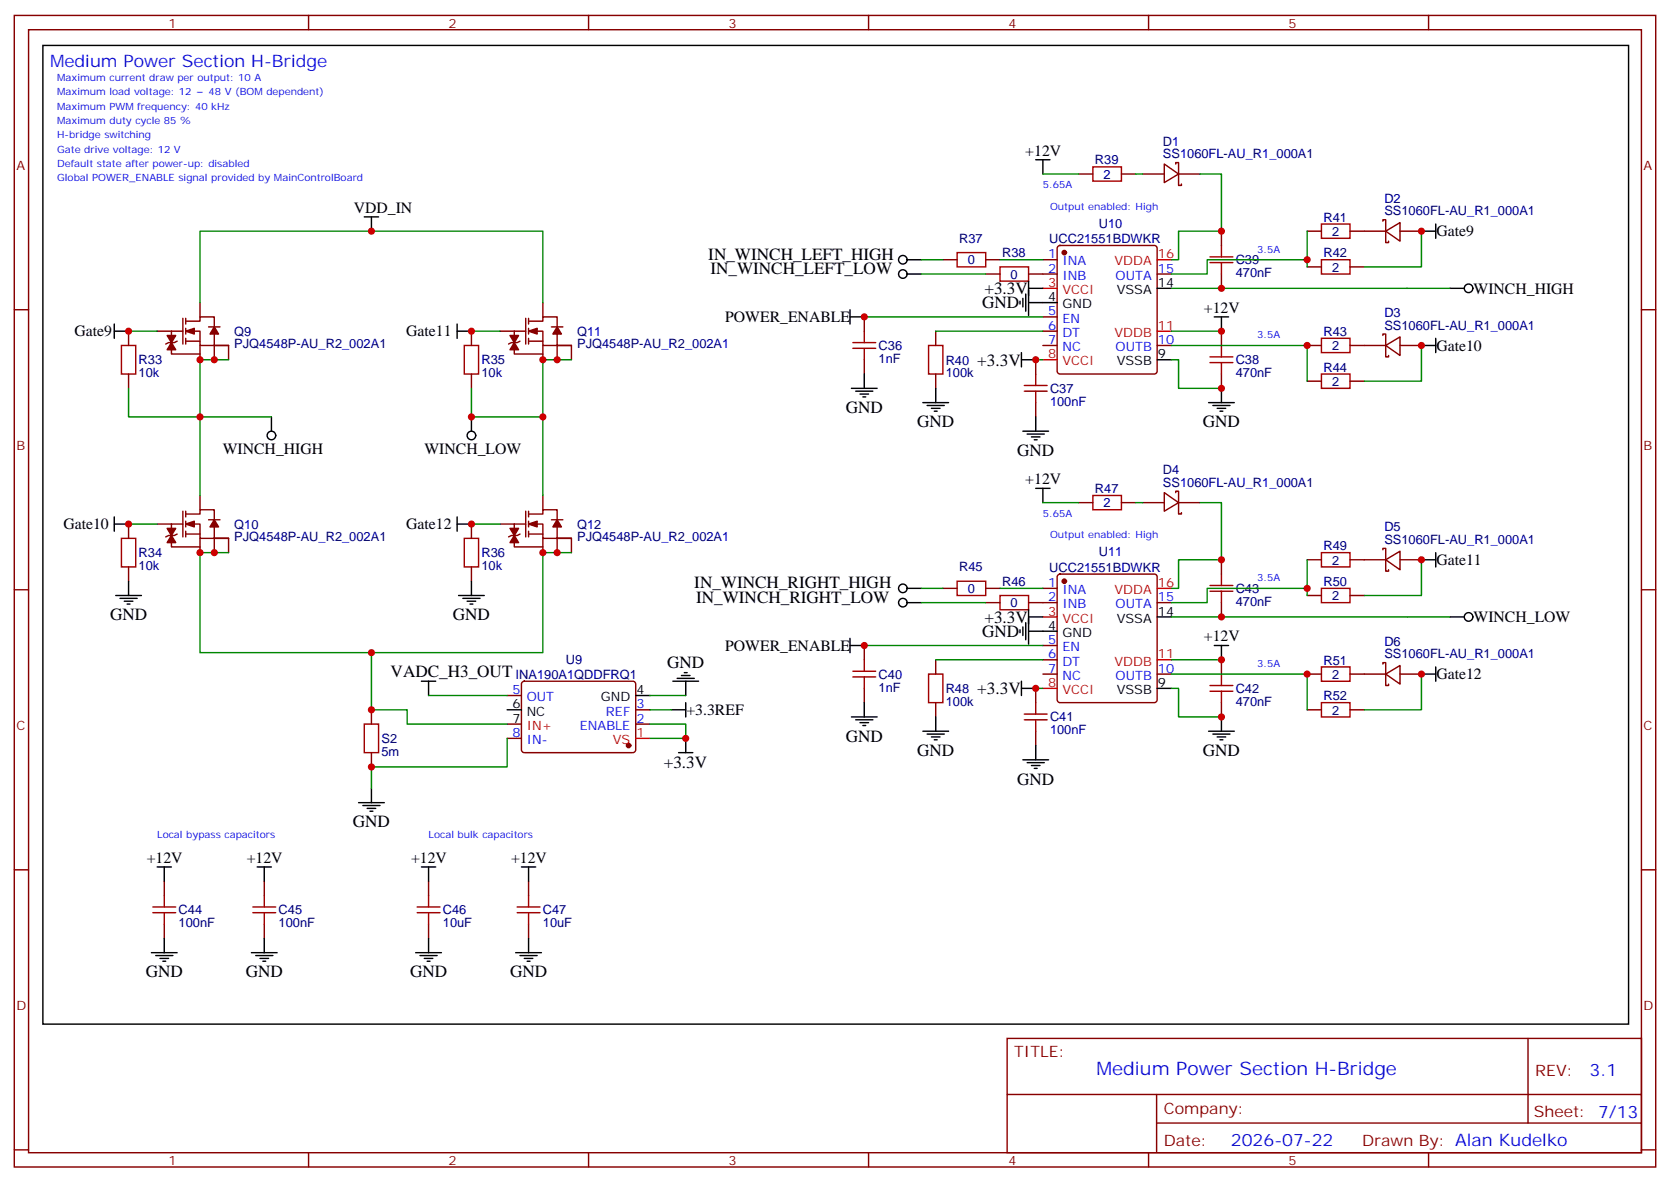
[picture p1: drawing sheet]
<svg xmlns="http://www.w3.org/2000/svg" width="412mm" height="292mm" viewBox="0 0 412 292" stroke-linecap="round" stroke-linejoin="round" font-family="sans-serif">
<g fill="none" stroke="#000" stroke-width=".35">
<path d="M10.6 11.2h391.6v241.7h-391.6zM255.8 39.4h3.5M257.5 39.4v3.6M90 53.6h3.5M91.7 53.6v3.5M351 57.1h3.5M354.5 55.3v3.5M209.9 76.5v3.5M209.9 78.2h3.5M224 64.1h3.5M224 67.7h3.5M251.9 74.4v.7"/>
<path d="M252.6 73.7v2.1M253.3 72.6v4.2M254 74.7h7.1M254 71.2h3.5M254 69.4v8.5M285.8 71.2h3.5M299.9 78.2h3.5M301.6 78.2v3.6M358.1 71.2h3.5M28.2 81.8h3.5M28.2 80v3.5M112.9 81.8h3.5"/>
<path d="M112.9 80v3.5M210.3 95.9h6.3M211.3 96.6h4.2M212.4 97.3h2.1M213.1 98h.7M213.4 92.4v3.5M227.9 99.4h6.3M231.1 95.9v3.5M252.2 88.8h3.6M252.2 87.1v3.5M285.8 88.8h3.5M298.4 99.4h6.4"/>
<path d="M301.6 95.9v3.5M351 85.3h3.5M354.5 83.5v3.6M67 102.9v3.6M116.4 102.9v3.6M229 100.1h4.2M230 100.8h2.1M230.7 101.5h.7M252.6 106.5h6.3M253.6 107.2h4.3M254.7 107.9h2.1M255.4 108.6h.7"/>
<path d="M255.8 102.9v3.6M299.5 100.1h4.2M300.6 100.8h2.1M301.3 101.5h.7M28.2 127.6v3.6M28.2 129.4h3.5M112.9 129.4h3.5M112.9 127.6v3.6M255.8 120.6h3.5M257.5 120.6v3.5M351 138.2h3.5M354.5 136.5v3.5"/>
<path d="M28.6 147h6.3M29.6 147.7h4.3M30.7 148.4h2.1M31.4 149.2h.7M31.7 143.5v3.5M113.2 147h6.4M114.3 147.7h4.2M115.4 148.4h2.1M116.1 149.2h.7M116.4 143.5v3.5M209.9 159.4h3.5M209.9 157.6v3.5"/>
<path d="M224 145.3h3.5M224 148.8h3.5M251.9 155.5v.7M252.6 154.8v2.1M253.3 153.7v4.3M254 155.9h7.1M254 152.3h3.5M254 150.6v8.4M285.8 152.3h3.5M299.9 159.4h3.5M301.6 159.4v3.5M358.1 152.3h3.5"/>
<path d="M104.1 168.2h3.5M105.8 168.2v3.5M125.2 175.3h3.6M157 171.7h3.5M165.8 175.3h3.5M166.2 168.2h6.3M167.2 167.5h4.2M168.3 166.8h2.1M169 166.1h.7M169.3 168.2v3.5M169.3 173.5v3.5M210.3 177h6.3"/>
<path d="M211.3 177.7h4.2M212.4 178.4h2.1M213.1 179.1h.7M213.4 173.5v3.5M231.1 177v3.6M252.2 170h3.6M252.2 168.2v3.5M285.8 170h3.5M301.6 177v3.6M351 166.4h3.5M354.5 164.7v3.5M88.5 198.2h6.4"/>
<path d="M89.6 198.9h4.2M90.7 199.6h2.1M91.7 194.7v3.5M167.6 185.8h3.5M169.3 182.3v3.5M227.9 180.6h6.3M229 181.3h4.2M230 182h2.1M230.7 182.7h.7M252.6 187.6h6.3M253.6 188.3h4.3M254.7 189h2.1"/>
<path d="M255.4 189.7h.7M255.8 184.1v3.5M298.4 180.6h6.4M299.5 181.3h4.2M300.6 182h2.1M301.3 182.7h.7M38.8 214.1h3.5M40.6 214.1v3.5M63.5 214.1h3.5M65.3 214.1v3.5M91.4 200.3h.7M104.1 214.1h3.5"/>
<path d="M105.8 214.1v3.5M128.8 214.1h3.5M130.5 214.1v3.5M37.4 235.2h6.3M38.5 235.9h4.2M39.5 236.6h2.1M40.2 237.3h.7M40.6 231.7v3.5M62.1 235.2h6.3M63.1 235.9h4.3M64.2 236.6h2.1M64.9 237.3h.7"/>
<path d="M65.3 231.7v3.5M102.7 235.2h6.3M103.7 235.9h4.2M104.8 236.6h2.1M105.5 237.3h.7M105.8 231.7v3.5M127.4 235.2h6.3M128.4 235.9h4.2M129.5 236.6h2.1M130.2 237.3h.7M130.5 231.7v3.5"/>
<circle cx="223" cy="64.1" r="1.06"/>
<circle cx="223" cy="67.7" r="1.06"/>
<circle cx="362.7" cy="71.2" r="1.06"/>
<circle cx="67" cy="107.5" r="1.06"/>
<circle cx="116.4" cy="107.5" r="1.06"/>
<circle cx="223" cy="148.8" r="1.06"/>
<circle cx="223" cy="145.3" r="1.06"/>
<circle cx="362.7" cy="152.3" r="1.06"/>
</g>
<g fill="none" stroke="#870000" stroke-width=".35">
<path d="M3.5 3.8h405.4v284.3h-405.4zM7.1 7.3h398.2v277.3h-398.2zM76.2 3.8v3.5M145.3 3.8v3.5M214.5 3.8v3.5M283.6 3.8v3.5M352.8 3.8v3.5M266.3 43h3.6M276.9 43h3.6M282.2 43h5.3M287.5 40.5l3.5 2.5-3.5 2.1zM290.3 40.5v-.4h.7v2.9"/>
<path d="M291 43v2.8h.7v-.4M291 43h5.3M301.6 57.1v3.5M322.8 57.1h3.5M333.4 57.1h8.8M341.5 54.6v-.3h.7v2.8M342.2 57.1l3.5-2.1v4.5zM342.2 57.1v2.8h.7v-.4M345.7 57.1h5.3M3.5 76.5h3.6M45.2 78.6v6.3M45.9 79.3h3.5v-1.1h3.5v2.9"/>
<path d="M45.9 78.6v1.4M49.4 74.7v3.5M129.8 78.6v6.3M130.5 79.3h3.6v-1.1h3.5v2.9M130.5 78.6v1.4M134.1 74.7v3.5M213.4 78.2v3.6M232.8 64.1h3.6M243.4 64.1h3.5M243.4 67.7h3.5M254 67.7h7.1M257.5 64.1h3.6"/>
<path d="M257.5 78.2h3.6M261.3 60.8l.5-.2h23.2a.71 .71 0 0 1 .8 .7v30.4a.76 .76 0 0 1-.8 .7h-23.2a.76 .76 0 0 1-.7-.7v-30.4zM285.8 67.7h3.5M301.6 67.7v3.5M322.8 65.9h3.5M333.4 65.9h3.5M405.3 76.5h3.6M31.7 81.8v3.5M31.7 92.4v3.5M38.8 81.8h6.4M42.3 81.8v5.6h7.1M43.7 84.2l-.7 .4h-1.4l-.7 .3"/>
<path d="M45.9 81.8h3.5v3.5h7h-3.5v-3.5M45.9 84.2h3.5M45.9 81.1v1.4M45.9 83.5v1.4M49.4 85.3v3.5M51.5 80.7h2.8M52.9 85.3v3.5M56.4 85.3v3.5M116.4 81.8v3.5M116.4 92.4v3.5M123.5 81.8h6.3M127 81.8v5.6h7.1"/>
<path d="M128.4 84.2l-.7 .4h-1.4l-.7 .3M130.5 81.8h3.6v3.5h7h-3.5v-3.5M130.5 84.2h3.6M130.5 81.1v1.4M130.5 83.5v1.4M134.1 85.3v3.5M136.2 80.7h2.8M137.6 85.3v3.5M141.1 85.3v3.5M213.4 88.8v3.6M231.1 81.8v3.5M231.1 92.4v3.5"/>
<path d="M255.8 88.8v3.6M255.8 99.4v3.5M257.5 81.8h3.6M257.5 85.3h3.6M285.8 85.3h3.5M301.6 81.8v3.5M301.6 92.4v3.5M322.8 85.3h3.5M322.8 94.1h3.5M333.4 85.3h8.8M333.4 94.1h3.5M341.5 82.8v-.3h.7v2.8"/>
<path d="M342.2 85.3l3.5-2.1v4.6zM342.2 85.3v2.8h.7v-.3M345.7 85.3h5.3M31.7 129.4v3.5M31.7 140v3.5M38.8 129.4h6.4M42.3 129.4v5.6h7.1M43.7 131.9l-.7 .3h-1.4l-.7 .4M45.2 126.2v6.4M45.9 126.9h3.5v-1h3.5v2.8M45.9 129.4h3.5v3.5h7h-3.5v-3.5M45.9 126.2v1.4"/>
<path d="M45.9 128.7v1.4M45.9 131.2v1.4M45.9 131.9h3.5M49.4 122.3v3.6M49.4 132.9v3.6M51.5 128.3h2.8M52.9 132.9v3.6M56.4 132.9v3.6M116.4 129.4v3.5M116.4 140v3.5M123.5 129.4h6.3M127 129.4v5.6h7.1"/>
<path d="M128.4 131.9l-.7 .3h-1.4l-.7 .4M129.8 126.2v6.4M130.5 126.9h3.6v-1h3.5v2.8M130.5 129.4h3.6v3.5h7h-3.5v-3.5M130.5 131.9h3.6M130.5 126.2v1.4M130.5 128.7v1.4M130.5 131.2v1.4M134.1 122.3v3.6M134.1 132.9v3.6M136.2 128.3h2.8M137.6 132.9v3.6"/>
<path d="M141.1 132.9v3.6M266.3 124.1h3.6M276.9 124.1h3.6M282.2 124.1h5.3M287.5 121.6l3.5 2.5-3.5 2.1zM290.3 121.6v-.3h.7v2.8M291 124.1v2.8h.7v-.3M291 124.1h5.3M301.6 138.2v3.5M322.8 138.2h3.5M333.4 138.2h8.8M341.5 135.7v-.3h.7v2.8"/>
<path d="M342.2 138.2l3.5-2.1v4.6zM342.2 138.2v2.8h.7v-.3M345.7 138.2h5.3M3.5 145.6h3.6M213.4 159.4v3.5M232.8 145.3h3.6M243.4 145.3h3.5M243.4 148.8h3.5M254 148.8h7.1M257.5 145.3h3.6M257.5 159.4h3.6M261.3 142l.5-.3h23.2a.71 .71 0 0 1 .8 .8v30.3a.76 .76 0 0 1-.8 .7h-23.2a.76 .76 0 0 1-.7-.7v-30.3z"/>
<path d="M285.8 148.8h3.5M301.6 148.8v3.5M322.8 147h3.5M333.4 147h3.5M405.3 145.6h3.6M91.7 175.3v3.5M125.2 178.8h3.6M125.2 171.7h3.6M129 168.4l.5-.2h26.8a.71 .71 0 0 1 .7 .7v16.2a.76 .76 0 0 1-.7 .7h-26.8a.76 .76 0 0 1-.7-.7v-16.2zM157 178.8h3.5M157 175.3h3.5M213.4 170v3.5"/>
<path d="M231.1 162.9v3.5M231.1 173.5v3.5M255.8 170v3.5M257.5 162.9h3.6M257.5 166.4h3.6M285.8 166.4h3.5M301.6 162.9v3.5M301.6 173.5v3.5M322.8 175.3h3.5M322.8 166.4h3.5M333.4 175.3h3.5M333.4 166.4h8.8"/>
<path d="M341.5 164v-.4h.7v2.8M342.2 166.4l3.5-2.1v4.6zM342.2 166.4v2.9h.7v-.4M345.7 166.4h5.3M91.7 185.8v3.6M125.2 182.3h3.6M255.8 180.6v3.5M3.5 214.8h3.6M40.6 217.6v3.5M65.3 217.6v3.5M105.8 217.6v3.5M130.5 217.6v3.5"/>
<path d="M405.3 214.8h3.6M40.6 228.2v3.5M65.3 228.2v3.5M105.8 228.2v3.5M130.5 228.2v3.5M248.7 256.4h156.6v28.2h-156.6zM377.3 256.4v20.9M248.7 270.2h156.5M285.6 277.3h119.6M285.6 270.2v14.2M3.5 283.9h3.6M76.2 284.6v3.5"/>
<path d="M145.3 284.6v3.5M214.5 284.6v3.5M283.6 284.6v3.5M352.8 284.6v3.5M405.3 283.9h3.6"/>
</g>
<g fill="none" stroke="#a10000" stroke-width=".35">
<path d="M269.9 41.2h7v3.5h-7zM326.3 55.3h7.1v3.5h-7.1zM236.4 62.4h7v3.5h-7zM246.9 65.9h7.1v3.5h-7.1zM298.8 64.8h5.6M298.8 63.4h5.6M301.6 60.6v2.8M301.6 64.8v2.9M326.3 64.1h7.1v3.6h-7.1zM30 85.3h3.5v7.1h-3.5zM114.7 85.3h3.5v7.1h-3.5zM210.6 86h5.7"/>
<path d="M210.6 84.6h5.7M213.4 81.8v2.8M213.4 86v2.8M229.3 85.3h3.5v7.1h-3.5zM252.9 96.6h5.7M252.9 95.2h5.7M255.8 92.4v2.8M255.8 96.6v2.8M298.8 89.5h5.6M298.8 88.1h5.6M301.6 85.3v2.8M301.6 89.5v2.9"/>
<path d="M326.3 83.5h7.1v3.6h-7.1zM326.3 92.4h7.1v3.5h-7.1zM30 132.9h3.5v7.1h-3.5zM114.7 132.9h3.5v7.1h-3.5zM269.9 122.3h7v3.6h-7zM326.3 136.5h7.1v3.5h-7.1zM236.4 143.5h7v3.5h-7zM246.9 147h7.1v3.6h-7.1zM298.8 146h5.6M298.8 144.6h5.6M301.6 141.7v2.9M301.6 146v2.8"/>
<path d="M326.3 145.3h7.1v3.5h-7.1zM90 178.8h3.5v7h-3.5zM210.6 167.1h5.7M210.6 165.7h5.7M213.4 162.9v2.8M213.4 167.1v2.9M229.3 166.4h3.5v7.1h-3.5zM252.9 177.7h5.7M252.9 176.3h5.7M255.8 173.5v2.8M255.8 177.7v2.9M298.8 170.7h5.6"/>
<path d="M298.8 169.3h5.6M301.6 166.4v2.9M301.6 170.7v2.8M326.3 164.7h7.1v3.5h-7.1zM326.3 173.5h7.1v3.5h-7.1zM37.7 225.4h5.7M37.7 223.9h5.7M40.6 221.1v2.8M40.6 225.4v2.8M62.4 225.4h5.7M62.4 223.9h5.7M65.3 221.1v2.8"/>
<path d="M65.3 225.4v2.8M103 225.4h5.7M103 223.9h5.7M105.8 221.1v2.8M105.8 225.4v2.8M127.7 225.4h5.6M127.7 223.9h5.6M130.5 221.1v2.8M130.5 225.4v2.8"/>
</g>
<g fill="#870000" stroke="#870000" stroke-width=".35">
<path d="M45.9 81.8l2.1-.7v1.4z"/>
<path d="M52.9 80.7l1.1 1.8h-2.1z"/>
<path d="M41.3 82.8h2.1l-1.1 1.8z"/>
<path d="M42.3 84.6l1.1 1.8h-2.1z"/>
<path d="M45.9 129.4l2.1-.7v1.4z"/>
<path d="M52.9 128.3l1.1 1.8h-2.1z"/>
<path d="M41.3 130.5h2.1l-1.1 1.7z"/>
<path d="M42.3 132.2l1.1 1.8h-2.1z"/>
<path d="M130.5 81.8l2.1-.7v1.4z"/>
<path d="M137.6 80.7l1 1.8h-2.1z"/>
<path d="M125.9 82.8h2.2l-1.1 1.8z"/>
<path d="M127 84.6l1.1 1.8h-2.2z"/>
<path d="M130.5 129.4l2.1-.7v1.4z"/>
<path d="M137.6 128.3l1 1.8h-2.1z"/>
<path d="M125.9 130.5h2.2l-1.1 1.7z"/>
<path d="M127 132.2l1.1 1.8h-2.2z"/>
<circle cx="155.2" cy="184.1" r=".53"/>
<circle cx="262.8" cy="143.5" r=".53"/>
<circle cx="262.8" cy="62.4" r=".53"/>
</g>
<path d="M257.5 71.2h3.6M285.8 64.1h3.5M257.5 88.8h3.6M285.8 81.8h3.5M257.5 152.3h3.6M285.8 145.3h3.5M257.5 170h3.6M285.8 162.9h3.5M157 182.3h3.5" fill="none" stroke="#f00" stroke-width=".35"/>
<g fill="none" stroke="#008700" stroke-width=".35">
<path d="M257.5 43h8.8M280.5 43h1.7M296.3 43h5.3v14.1h-10.6v7h-1.7M322.8 57.1v8.8M351 57.1v8.8h-14.1M49.4 74.7v-17.6h84.7v17.6M213.4 78.2h44.1M227.5 67.7h15.9M227.5 64.1h5.3M246.9 64.1h10.6M289.3 71.2h68.8M322.8 64.1h-24.7v3.6h-8.8"/>
<path d="M31.7 95.9v7h35.3M31.7 81.8h7.1M56.4 88.8h-7v33.5M116.4 95.9v7h17.7M116.4 81.8h7.1M141.1 88.8h-7v33.5M231.1 81.8h26.4M255.8 88.8h1.7M289.3 88.8h1.7v7.1h10.6M289.3 85.3h33.5v8.8M289.3 81.8h12.3M351 85.3v8.8h-14.1"/>
<path d="M31.7 129.4h7.1M56.4 136.5h-7v24.6h84.7v-24.6h7M116.4 129.4h7.1M257.5 124.1h8.8M280.5 124.1h1.7M296.3 124.1h5.3v14.1h-10.6v7.1h-1.7M322.8 138.2v8.8M351 138.2v8.8h-14.1M213.4 159.4h44.1M227.5 148.8h15.9M227.5 145.3h5.3M246.9 145.3h10.6"/>
<path d="M289.3 152.3h68.8M322.8 145.3h-24.7v3.5h-8.8M91.7 161.1v14.2h8.8v3.5h24.7M105.8 171.7h19.4M160.5 178.8h8.8v3.5h-8.8M160.5 171.7h8.8M160.5 175.3h5.3M231.1 162.9h26.4M255.8 170h1.7M289.3 170h1.7v7h10.6M289.3 166.4h33.5v8.9M289.3 162.9h12.3"/>
<path d="M351 166.4v8.9h-14.1M125.2 182.3v7.1h-33.5v5.3"/>
</g>
<g fill="#c00">
<circle cx="91.7" cy="57.1" r=".88"/>
<circle cx="49.4" cy="102.9" r=".88"/>
<circle cx="134.1" cy="102.9" r=".88"/>
<circle cx="91.7" cy="161.1" r=".88"/>
<circle cx="169.3" cy="182.3" r=".88"/>
<circle cx="52.9" cy="88.8" r=".88"/>
<circle cx="49.4" cy="88.8" r=".88"/>
<circle cx="52.9" cy="136.5" r=".88"/>
<circle cx="49.4" cy="136.5" r=".88"/>
<circle cx="137.6" cy="88.8" r=".88"/>
<circle cx="134.1" cy="88.8" r=".88"/>
<circle cx="137.6" cy="136.5" r=".88"/>
<circle cx="134.1" cy="136.5" r=".88"/>
<circle cx="31.8" cy="81.8" r=".88"/>
<circle cx="31.8" cy="129.4" r=".88"/>
<circle cx="116.4" cy="81.8" r=".88"/>
<circle cx="116.4" cy="129.4" r=".88"/>
<circle cx="322.8" cy="145.3" r=".88"/>
<circle cx="322.8" cy="64.1" r=".88"/>
<circle cx="116.4" cy="102.9" r=".88"/>
<circle cx="91.7" cy="189.4" r=".88"/>
<circle cx="91.7" cy="175.3" r=".88"/>
<circle cx="351" cy="57.1" r=".88"/>
<circle cx="351" cy="85.3" r=".88"/>
<circle cx="213.4" cy="78.2" r=".88"/>
<circle cx="255.8" cy="88.8" r=".88"/>
<circle cx="301.6" cy="95.9" r=".88"/>
<circle cx="301.6" cy="81.8" r=".88"/>
<circle cx="322.8" cy="85.3" r=".88"/>
<circle cx="301.6" cy="71.2" r=".88"/>
<circle cx="301.6" cy="57.1" r=".88"/>
<circle cx="213.4" cy="159.4" r=".88"/>
<circle cx="255.8" cy="170" r=".88"/>
<circle cx="301.6" cy="177" r=".88"/>
<circle cx="301.6" cy="162.9" r=".88"/>
<circle cx="301.6" cy="152.3" r=".88"/>
<circle cx="301.6" cy="138.2" r=".88"/>
<circle cx="351" cy="138.2" r=".88"/>
<circle cx="351" cy="166.4" r=".88"/>
<circle cx="322.8" cy="166.4" r=".88"/>
</g>
<text font-size="4.6" fill="#00f" x="270.8" y="265.4">Medium Power Section H-Bridge</text>
<g font-size="4.2" fill="#00f">
<text x="12.3" y="16.5">Medium Power Section H-Bridge</text>
<text x="392.5" y="265.7">3.1</text>
<text x="304" y="283">2026-07-22</text>
</g>
<g font-size="4.2">
<text x="174.9" y="64.1">IN_WINCH_LEFT_HIGH</text>
<text x="175.4" y="67.7">IN_WINCH_LEFT_LOW</text>
<text x="242.5" y="76.2">GND</text>
<text x="243.1" y="72.6">+3.3V</text>
<text x="241.3" y="90.3">+3.3V</text>
<text x="208.8" y="102">GND</text>
<text x="226.5" y="105.5">GND</text>
<text x="297" y="105.5">GND</text>
<text x="251.2" y="112.6">GND</text>
<text x="171.5" y="145.3">IN_WINCH_RIGHT_HIGH</text>
<text x="171.9" y="148.8">IN_WINCH_RIGHT_LOW</text>
<text x="27.2" y="153">GND</text>
<text x="111.8" y="153.1">GND</text>
<text x="243.1" y="153.8">+3.3V</text>
<text x="242.5" y="157.3">GND</text>
<text x="96.5" y="167.1">VADC_H3_OUT</text>
<text x="164.7" y="165">GND</text>
<text x="241.3" y="171.4">+3.3V</text>
<text x="208.8" y="183.1">GND</text>
<text x="163.9" y="189.7">+3.3V</text>
<text x="226.5" y="186.7">GND</text>
<text x="297" y="186.7">GND</text>
<text x="251.2" y="193.7">GND</text>
<text x="87.1" y="204.2">GND</text>
<text x="36" y="241.3">GND</text>
<text x="60.7" y="241.3">GND</text>
<text x="101.2" y="241.3">GND</text>
<text x="125.9" y="241.3">GND</text>
</g>
<g font-size="3.9">
<text x="253.2" y="38.4">+12V</text>
<text x="87.4" y="52.5">VDD_IN</text>
<text x="354.7" y="58.4">Gate9</text>
<text x="297.3" y="77.2">+12V</text>
<text x="363.9" y="72.5">WINCH_HIGH</text>
<text x="18.4" y="83">Gate9</text>
<text x="100.3" y="83">Gate11</text>
<text x="179.1" y="79.5">POWER_ENABLE</text>
<text x="354.7" y="86.6">Gate10</text>
<text x="55" y="112.1">WINCH_HIGH</text>
<text x="104.8" y="112.1">WINCH_LOW</text>
<text x="253.2" y="119.6">+12V</text>
<text x="15.7" y="130.7">Gate10</text>
<text x="100.3" y="130.7">Gate12</text>
<text x="354.7" y="139.5">Gate11</text>
<text x="363.9" y="153.6">WINCH_LOW</text>
<text x="179.1" y="160.6">POWER_ENABLE</text>
<text x="297.3" y="158.4">+12V</text>
<text x="354.7" y="167.7">Gate12</text>
<text x="169.5" y="176.6">+3.3REF</text>
<text x="36.2" y="213.1">+12V</text>
<text x="60.9" y="213.1">+12V</text>
<text x="101.5" y="213.1">+12V</text>
<text x="126.2" y="213.1">+12V</text>
</g>
<g font-size="3.9" fill="#800">
<text x="250.5" y="261">TITLE:</text>
<text x="379.1" y="265.7">REV:</text>
<text x="287.4" y="275.2">Company:</text>
<text x="378.7" y="275.8">Sheet: 7/13</text>
<text x="287.4" y="282.9">Date:</text>
<text x="336.4" y="282.9">Drawn By: Alan Kudelko</text>
</g>
<g font-size="3.2" fill="#800">
<text x="41.6" y="6.8">1</text>
<text x="110.8" y="6.8">2</text>
<text x="179.9" y="6.8">3</text>
<text x="249.1" y="6.8">4</text>
<text x="318.2" y="6.8">5</text>
<text x="4.1" y="41.9">A</text>
<text x="405.9" y="41.9">A</text>
<text x="4.1" y="111.1">B</text>
<text x="405.9" y="111.1">B</text>
<text x="4.1" y="180.2">C</text>
<text x="405.9" y="180.2">C</text>
<text x="4.1" y="249.3">D</text>
<text x="405.9" y="249.3">D</text>
<text x="41.6" y="287.6">1</text>
<text x="110.8" y="287.6">2</text>
<text x="179.9" y="287.6">3</text>
<text x="249.1" y="287.6">4</text>
<text x="318.2" y="287.6">5</text>
</g>
<g font-size="3.2" fill="#000080">
<text x="287.2" y="36">D1</text>
<text x="270.4" y="40.6">R39</text>
<text x="287.2" y="39.1">SS1060FL-AU_R1_000A1</text>
<text x="272.5" y="44.1">2</text>
<text x="341.9" y="53.2">SS1060FL-AU_R1_000A1</text>
<text x="341.9" y="50">D2</text>
<text x="236.9" y="60">R37</text>
<text x="259.1" y="60">UCC21551BDWKR</text>
<text x="271.4" y="56.2">U10</text>
<text x="326.8" y="54.7">R41</text>
<text x="328.9" y="58.3">2</text>
<text x="239" y="65.2">0</text>
<text x="247.5" y="63.5">R38</text>
<text x="305.2" y="65.2">C39</text>
<text x="326.8" y="63.5">R42</text>
<text x="249.6" y="68.8">0</text>
<text x="305.2" y="68.5">470nF</text>
<text x="328.9" y="67.1">2</text>
<text x="57.9" y="82.9">Q9</text>
<text x="142.5" y="82.9">Q11</text>
<text x="326.8" y="82.9">R43</text>
<text x="341.9" y="81.4">SS1060FL-AU_R1_000A1</text>
<text x="341.9" y="78.2">D3</text>
<text x="34.2" y="90">R33</text>
<text x="57.9" y="85.9">PJQ4548P-AU_R2_002A1</text>
<text x="118.9" y="90">R35</text>
<text x="142.5" y="85.9">PJQ4548P-AU_R2_002A1</text>
<text x="217" y="89.6">1nF</text>
<text x="217" y="86.4">C36</text>
<text x="305.2" y="89.9">C38</text>
<text x="328.9" y="86.5">2</text>
<text x="34.2" y="93.2">10k</text>
<text x="118.9" y="93.2">10k</text>
<text x="233.5" y="93.1">100k</text>
<text x="233.5" y="90">R40</text>
<text x="305.2" y="93.2">470nF</text>
<text x="326.8" y="91.8">R44</text>
<text x="328.9" y="95.3">2</text>
<text x="259.3" y="100.2">100nF</text>
<text x="259.3" y="97">C37</text>
<text x="287.2" y="117.1">D4</text>
<text x="270.4" y="121.8">R47</text>
<text x="272.5" y="125.3">2</text>
<text x="287.2" y="120.2">SS1060FL-AU_R1_000A1</text>
<text x="57.9" y="130.6">Q10</text>
<text x="142.5" y="130.6">Q12</text>
<text x="341.9" y="131.2">D5</text>
<text x="34.2" y="137.6">R34</text>
<text x="57.9" y="133.5">PJQ4548P-AU_R2_002A1</text>
<text x="118.9" y="137.6">R36</text>
<text x="142.5" y="133.5">PJQ4548P-AU_R2_002A1</text>
<text x="271.4" y="137.4">U11</text>
<text x="326.8" y="135.9">R49</text>
<text x="341.9" y="134.3">SS1060FL-AU_R1_000A1</text>
<text x="34.2" y="140.8">10k</text>
<text x="118.9" y="140.8">10k</text>
<text x="236.9" y="141.1">R45</text>
<text x="259.1" y="141.1">UCC21551BDWKR</text>
<text x="328.9" y="139.4">2</text>
<text x="239" y="146.4">0</text>
<text x="247.5" y="144.6">R46</text>
<text x="249.6" y="149.9">0</text>
<text x="305.2" y="149.6">470nF</text>
<text x="305.2" y="146.4">C43</text>
<text x="326.8" y="144.7">R50</text>
<text x="328.9" y="148.2">2</text>
<text x="341.9" y="159.4">D6</text>
<text x="127.3" y="167.6">INA190A1QDDFRQ1</text>
<text x="139.8" y="163.9">U9</text>
<text x="217" y="167.6">C40</text>
<text x="326.8" y="164.1">R51</text>
<text x="328.9" y="167.6">2</text>
<text x="341.9" y="162.6">SS1060FL-AU_R1_000A1</text>
<text x="217" y="170.8">1nF</text>
<text x="233.5" y="171.1">R48</text>
<text x="305.2" y="171.1">C42</text>
<text x="326.8" y="172.9">R52</text>
<text x="233.5" y="174.3">100k</text>
<text x="259.3" y="178.1">C41</text>
<text x="305.2" y="174.3">470nF</text>
<text x="328.9" y="176.4">2</text>
<text x="94.2" y="183.4">S2</text>
<text x="259.3" y="181.3">100nF</text>
<text x="94.2" y="186.7">5m</text>
<text x="44.1" y="225.8">C44</text>
<text x="68.8" y="225.8">C45</text>
<text x="109.4" y="225.8">C46</text>
<text x="134.1" y="225.8">C47</text>
<text x="44.1" y="229">100nF</text>
<text x="68.8" y="229">100nF</text>
<text x="109.4" y="229">10uF</text>
<text x="134.1" y="229">10uF</text>
</g>
<g font-size="3.2" fill="#00f">
<text x="258.9" y="63.8">1</text>
<text x="262.4" y="65.5">INA</text>
<text x="258.9" y="67.3">2</text>
<text x="262.4" y="69.1">INB</text>
<text x="275.5" y="69.1">OUTA</text>
<text x="285.9" y="67.3">15</text>
<text x="258.9" y="77.9">5</text>
<text x="258.9" y="81.4">6</text>
<text x="262.4" y="79.7">EN</text>
<text x="262.4" y="83.2">DT</text>
<text x="258.9" y="84.9">7</text>
<text x="262.4" y="86.7">NC</text>
<text x="275.5" y="86.7">OUTB</text>
<text x="285.9" y="84.9">10</text>
<text x="258.9" y="144.9">1</text>
<text x="258.9" y="148.4">2</text>
<text x="262.4" y="146.7">INA</text>
<text x="285.9" y="148.4">15</text>
<text x="262.4" y="150.2">INB</text>
<text x="275.5" y="150.2">OUTA</text>
<text x="258.9" y="159">5</text>
<text x="262.4" y="160.8">EN</text>
<text x="258.9" y="162.6">6</text>
<text x="258.9" y="166.1">7</text>
<text x="262.4" y="164.3">DT</text>
<text x="262.4" y="167.9">NC</text>
<text x="275.5" y="167.9">OUTB</text>
<text x="285.9" y="166.1">10</text>
<text x="126.6" y="171.4">5</text>
<text x="130.1" y="173.1">OUT</text>
<text x="149.6" y="176.7">REF</text>
<text x="157.2" y="178.4">2</text>
<text x="157.2" y="174.9">3</text>
<text x="126.6" y="182">8</text>
<text x="130.1" y="183.7">IN-</text>
<text x="143.2" y="180.2">ENABLE</text>
</g>
<g font-size="3.2" fill="#f00">
<text x="275.2" y="65.5">VDDA</text>
<text x="285.9" y="63.8">16</text>
<text x="258.9" y="70.8">3</text>
<text x="262.4" y="72.6">VCCI</text>
<text x="275.2" y="83.2">VDDB</text>
<text x="285.9" y="81.4">11</text>
<text x="258.9" y="88.5">8</text>
<text x="262.4" y="90.2">VCCI</text>
<text x="275.2" y="146.7">VDDA</text>
<text x="285.9" y="144.9">16</text>
<text x="258.9" y="152">3</text>
<text x="262.4" y="153.7">VCCI</text>
<text x="275.2" y="164.3">VDDB</text>
<text x="285.9" y="162.6">11</text>
<text x="258.9" y="169.6">8</text>
<text x="262.4" y="171.4">VCCI</text>
<text x="130.1" y="180.2">IN+</text>
<text x="151.3" y="183.7">VS</text>
<text x="157.2" y="182">1</text>
</g>
<g font-size="3.2">
<text x="285.9" y="70.8">14</text>
<text x="258.9" y="74.4">4</text>
<text x="262.4" y="76.1">GND</text>
<text x="275.8" y="72.6">VSSA</text>
<text x="285.9" y="88.5">9</text>
<text x="275.8" y="90.2">VSSB</text>
<text x="258.9" y="155.5">4</text>
<text x="275.8" y="153.7">VSSA</text>
<text x="285.9" y="152">14</text>
<text x="262.4" y="157.3">GND</text>
<text x="148.4" y="173.1">GND</text>
<text x="157.2" y="171.4">4</text>
<text x="275.8" y="171.4">VSSB</text>
<text x="285.9" y="169.6">9</text>
<text x="126.6" y="174.9">6</text>
<text x="126.6" y="178.4">7</text>
<text x="130.1" y="176.7">NC</text>
</g>
<g font-size="2.5" fill="#00f">
<text x="14.1" y="20">Maximum current draw per output: 10 A</text>
<text x="14.1" y="23.6">Maximum load voltage: 12</text>
<text x="51.5" y="23.6">48 V (BOM dependent)</text>
<text x="14.1" y="27.1">Maximum PWM frequency: 40 kHz</text>
<text x="14.1" y="34.1">H-bridge switching</text>
<text x="14.1" y="30.6">Maximum duty cycle 85 %</text>
<text x="14.1" y="37.7">Gate drive voltage: 12 V</text>
<text x="14.1" y="41.2">Default state after power-up: disabled</text>
<text x="14.1" y="44.7">Global POWER_ENABLE signal provided by MainControlBoard</text>
<text x="257.5" y="46.5">5.65A</text>
<text x="259.3" y="51.8">Output enabled: High</text>
<text x="310.4" y="62.4">3.5A</text>
<text x="310.4" y="83.5">3.5A</text>
<text x="257.5" y="127.6">5.65A</text>
<text x="259.3" y="132.9">Output enabled: High</text>
<text x="310.4" y="143.5">3.5A</text>
<text x="310.4" y="164.7">3.5A</text>
<text x="38.8" y="207">Local bypass capacitors</text>
<text x="105.8" y="207">Local bulk capacitors</text>
</g>
</svg>
